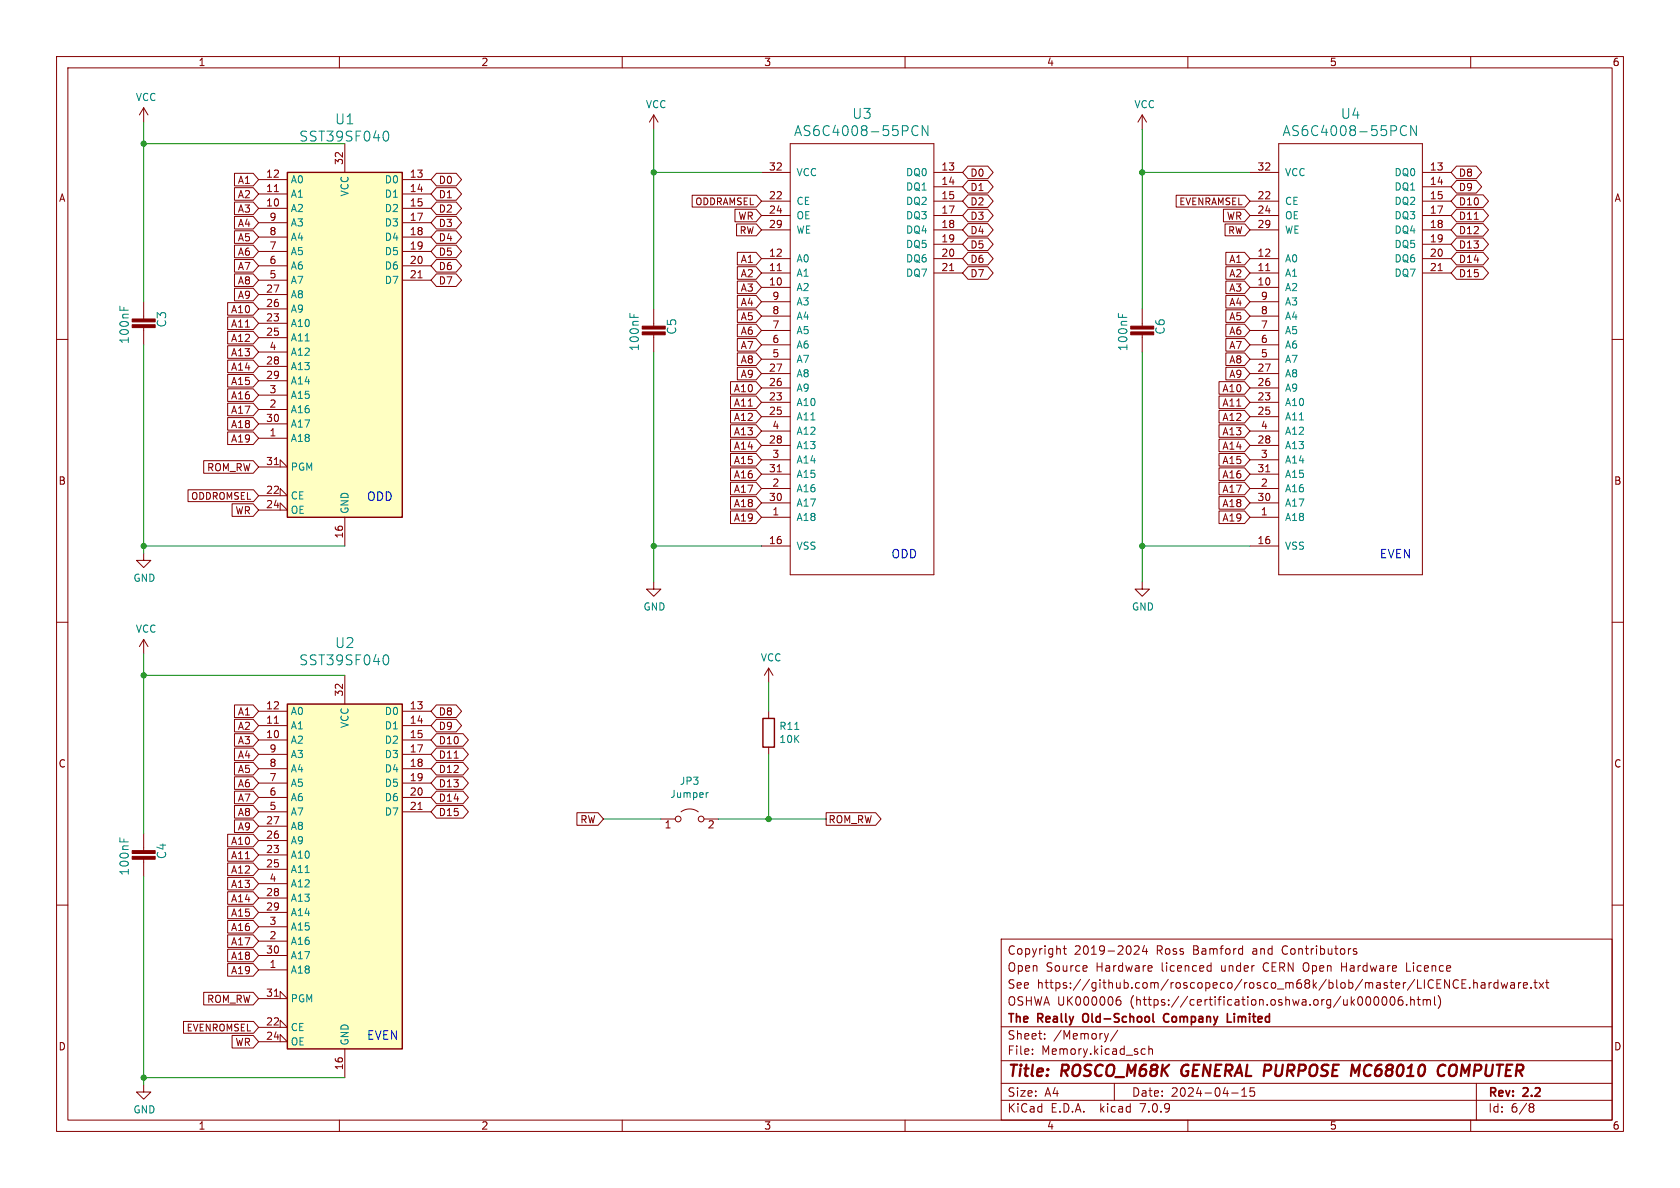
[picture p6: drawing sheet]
<svg xmlns="http://www.w3.org/2000/svg" width="297mm" height="210mm" viewBox="0 0 297 210" stroke-linecap="round" stroke-linejoin="round" font-family="sans-serif">
<g fill="none" stroke="#840000" stroke-width=".18">
<path d="M10 10h277v190h-277zM12 12h273v186h-273zM25.4 19.1v2.5M25.4 19.1l-.8 1.2M25.4 19.1l.8 1.2M60 10v2M110 10v2M160 10v2M210 10v2M260 10v2M41.5 30.6h3.3l.9 1.2-.9 1.1h-3.3zM41.5 33.2h3.3l.9 1.1-.9 1.1h-3.3z"/>
<path d="M41.5 35.7h3.3l.9 1.1-.9 1.1h-3.3zM41.5 38.3h3.3l.9 1.1-.9 1.1h-3.3zM45.7 36.8h5.1M45.7 34.3h5.1M45.7 31.8h5.1M45.7 39.4h5.1M48.5 33.9h.7M61 25.4v5.1M71.1 36.8h5.1M71.1 34.3h5.1M71.1 31.8h5.1M71.1 39.4h5.1"/>
<path d="M77.2 35.7h3.4l1 1.1-1 1.1h-3.4l-1-1.1zM77.2 38.3h3.4l1 1.1-1 1.1h-3.4l-1-1.1zM77.2 33.2h3.4l1 1.1-1 1.1h-3.4l-1-1.1zM77.2 30.6h3.4l1 1.2-1 1.1h-3.4l-1-1.1zM115.6 20.3v2.6M115.6 20.3l-.8 1.3M115.6 20.3l.7 1.3M122.4 34.5h11.3l.9 1.1-.9 1h-11.3zM129.9 37h3.8l.9 1.1-.9 1.1h-3.8zM130.2 39.6h3.5l.9 1-.9 1.1h-3.5zM134.6 30.5h5.1M134.6 35.6h5.1"/>
<path d="M134.6 38.1h5.1M139.7 25.4h25.4v76.2h-25.4zM165.1 30.5h5.1M165.1 33h5.1M165.1 35.6h5.1M165.1 38.1h5.1M171.1 31.9h3.5l1 1.1-1 1.1h-3.5l-.9-1.1zM171.1 37h3.5l1 1.1-1 1.1h-3.5l-.9-1.1zM171.1 29.4h3.5l1 1.1-1 1.1h-3.5l-.9-1.1zM171.1 39.5h3.5l1 1.1-1 1.2h-3.5l-.9-1.2zM171.1 34.4h3.5l1 1.2-1 1.1h-3.5l-.9-1.1zM201.9 20.3v2.6"/>
<path d="M201.9 20.3l-.7 1.3M201.9 20.3l.8 1.3M207.9 34.5h12.2l.9 1.1-.9 1h-12.2zM216.3 37h3.7l1 1.1-1 1.1h-3.7zM216.6 39.6h3.5l.9 1-.9 1.1h-3.5zM221 30.5h5.1M221 35.6h5.1M221 38.1h5.1M226.1 25.4h25.4v76.2h-25.4zM251.5 30.5h5M251.5 33h5M251.5 35.6h5"/>
<path d="M251.5 38.1h5M257.5 29.4h3.5l.9 1.1-.9 1.1h-3.5l-1-1.1zM257.5 31.9h3.5l.9 1.1-.9 1.1h-3.5l-1-1.1zM257.5 37h4.7l1 1.1-1 1.1h-4.7l-1-1.1zM257.5 39.5h4.7l1 1.1-1 1.2h-4.7l-1-1.2zM257.5 34.4h4.7l1 1.2-1 1.1h-4.7l-1-1.1zM260.6 38.8h.8M10 60h2M25.4 53.3v3.1M25.4 57.9v3.1M40.2 53.5h4.6l.9 1.1-.9 1.1h-4.6zM40.2 58.6h4.6l.9 1.1-.9 1.1h-4.6z"/>
<path d="M40.2 56h4.6l.9 1.2-.9 1.1h-4.6zM41.5 51h3.3l.9 1.1-.9 1.1h-3.3zM41.5 43.3h3.3l.9 1.2-.9 1.1h-3.3zM41.5 40.8h3.3l.9 1.1-.9 1.1h-3.3zM41.5 48.4h3.3l.9 1.1-.9 1.1h-3.3zM41.5 45.9h3.3l.9 1.1-.9 1.1h-3.3zM45.7 41.9h5.1M45.7 44.5h5.1M45.7 47h5.1M45.7 49.5h5.1M45.7 57.2h5.1M45.7 59.7h5.1"/>
<path d="M45.7 54.6h5.1M45.7 52.1h5.1M71.1 41.9h5.1M71.1 44.5h5.1M71.1 47h5.1M71.1 49.5h5.1M73.9 49.1h.7M77.2 43.3h3.4l1 1.2-1 1.1h-3.4l-1-1.1zM77.2 40.8h3.4l1 1.1-1 1.1h-3.4l-1-1.1zM77.2 45.9h3.4l1 1.1-1 1.1h-3.4l-1-1.1zM77.2 48.4h3.4l1 1.1-1 1.1h-3.4l-1-1.1zM115.6 54.6v3.1"/>
<path d="M115.6 59.2v3M130.4 52.2h3.3l.9 1.1-.9 1.2h-3.3zM130.4 49.7h3.3l.9 1.1-.9 1.1h-3.3zM130.4 59.8h3.3l.9 1.2-.9 1.1h-3.3zM130.4 44.6h3.3l.9 1.1-.9 1.1h-3.3zM130.4 57.3h3.3l.9 1.1-.9 1.1h-3.3zM130.4 47.1h3.3l.9 1.2-.9 1.1h-3.3zM130.4 54.8h3.3l.9 1.1-.9 1.1h-3.3zM134.6 50.8h5.1M134.6 48.3h5.1M134.6 45.7h5.1M134.6 40.6h5.1"/>
<path d="M134.6 58.4h5.1M134.6 55.9h5.1M134.6 53.3h5.1M137.4 47.8h.7M165.1 48.3h5.1M165.1 45.7h5.1M165.1 40.6h5.1M165.1 43.2h5.1M167.9 47.8h.7M171.1 44.6h3.5l1 1.1-1 1.1h-3.5l-.9-1.1zM171.1 47.1h3.5l1 1.2-1 1.1h-3.5l-.9-1.1zM171.1 42.1h3.5l1 1.1-1 1.1h-3.5l-.9-1.1z"/>
<path d="M201.9 54.6v3.1M201.9 59.2v3M216.7 54.8h3.3l1 1.1-1 1.1h-3.3zM216.7 49.7h3.3l1 1.1-1 1.1h-3.3zM216.7 44.6h3.3l1 1.1-1 1.1h-3.3zM216.7 52.2h3.3l1 1.1-1 1.2h-3.3zM216.7 47.1h3.3l1 1.2-1 1.1h-3.3zM216.7 59.8h3.3l1 1.2-1 1.1h-3.3zM216.7 57.3h3.3l1 1.1-1 1.1h-3.3zM221 50.8h5.1M221 48.3h5.1M221 45.7h5.1"/>
<path d="M221 40.6h5.1M221 58.4h5.1M221 55.9h5.1M221 53.3h5.1M223.8 47.8h.7M251.5 48.3h5M251.5 45.7h5M251.5 40.6h5M251.5 43.2h5M254.2 47.8h.8M257.5 47.1h4.7l1 1.2-1 1.1h-4.7l-1-1.1zM257.5 44.6h4.7l1 1.1-1 1.1h-4.7l-1-1.1z"/>
<path d="M257.5 42.1h4.7l1 1.1-1 1.1h-4.7l-1-1.1zM285 60h2M40.2 61.1h4.6l.9 1.1-.9 1.1h-4.6zM40.2 73.8h4.6l.9 1.1-.9 1.1h-4.6zM40.2 71.3h4.6l.9 1.1-.9 1.1h-4.6zM40.2 63.7h4.6l.9 1.1-.9 1.1h-4.6zM40.2 66.2h4.6l.9 1.1-.9 1.1h-4.6zM40.2 76.4h4.6l.9 1.1-.9 1.1h-4.6zM40.2 68.7h4.6l.9 1.2-.9 1.1h-4.6zM45.7 77.5h5.1M45.7 72.4h5.1M45.7 64.8h5.1"/>
<path d="M45.7 67.3h5.1M45.7 69.9h5.1M45.7 74.9h5.1M45.7 62.2h5.1M129.1 72.5h4.6l.9 1.2-.9 1.1h-4.6zM129.1 67.5h4.6l.9 1.1-.9 1.1h-4.6zM129.1 70h4.6l.9 1.1-.9 1.1h-4.6zM129.1 75.1h4.6l.9 1.1-.9 1.1h-4.6zM129.1 77.6h4.6l.9 1.1-.9 1.2h-4.6zM130.4 62.4h3.3l.9 1.1-.9 1.1h-3.3zM130.4 64.9h3.3l.9 1.1-.9 1.2h-3.3zM134.6 71.1h5.1"/>
<path d="M134.6 73.7h5.1M134.6 68.6h5.1M134.6 66h5.1M134.6 78.7h5.1M134.6 76.2h5.1M134.6 63.5h5.1M134.6 61h5.1M215.5 77.6h4.5l1 1.1-1 1.2h-4.5zM215.5 70h4.5l1 1.1-1 1.1h-4.5zM215.5 72.5h4.5l1 1.2-1 1.1h-4.5zM215.5 67.5h4.5l1 1.1-1 1.1h-4.5zM215.5 75.1h4.5l1 1.1-1 1.1h-4.5z"/>
<path d="M216.7 64.9h3.3l1 1.1-1 1.2h-3.3zM216.7 62.4h3.3l1 1.1-1 1.1h-3.3zM221 71.1h5.1M221 73.7h5.1M221 68.6h5.1M221 66h5.1M221 78.7h5.1M221 76.2h5.1M221 63.5h5.1M221 61h5.1M25.4 97.8v1.3h1.3l-1.3 1.2-1.3-1.2h1.3M33.2 86.6h11.6l.9 1-.9 1.1h-11.6z"/>
<path d="M36 81.4h8.8l.9 1.2-.9 1.1h-8.8zM41 89.1h3.8l.9 1.1-.9 1.1h-3.8zM45.7 87.6h5.1l-1.3-1.2v1.2M45.7 90.2h5.1l-1.3-1.3v1.3M45.7 82.6h5.1l-1.3-1.3v1.3M48.5 82.1h.7M61 91.4v5.1M129.1 85.2h4.6l.9 1.2-.9 1.1h-4.6zM129.1 87.8h4.6l.9 1.1-.9 1.1h-4.6zM129.1 90.3h4.6l.9 1.1-.9 1.2h-4.6zM129.1 82.7h4.6l.9 1.1-.9 1.1h-4.6zM129.1 80.2h4.6l.9 1.1-.9 1.1h-4.6z"/>
<path d="M134.6 91.4h5.1M134.6 96.5h5.1M134.6 86.4h5.1M134.6 81.3h5.1M134.6 88.9h5.1M134.6 83.8h5.1M137.4 83.4h.7M215.5 80.2h4.5l1 1.1-1 1.1h-4.5zM215.5 85.2h4.5l1 1.2-1 1.1h-4.5zM215.5 90.3h4.5l1 1.1-1 1.2h-4.5zM215.5 87.8h4.5l1 1.1-1 1.1h-4.5zM215.5 82.7h4.5l1 1.1-1 1.1h-4.5z"/>
<path d="M221 91.4h5.1M221 96.5h5.1M221 86.4h5.1M221 81.3h5.1M221 88.9h5.1M221 83.8h5.1M223.8 83.4h.7M10 110h2M25.4 113v2.6M25.4 113l-.8 1.3M25.4 113l.8 1.3M61 119.4v5.1"/>
<path d="M115.6 102.9v1.2h1.2l-1.2 1.3-1.3-1.3h1.3M135.9 118.1v2.6M135.9 118.1l-.8 1.3M135.9 118.1l.8 1.3M201.9 102.9v1.2h1.3l-1.3 1.3-1.2-1.3h1.2M285 110h2M41.5 124.6h3.3l.9 1.1-.9 1.1h-3.3zM41.5 139.9h3.3l.9 1.1-.9 1.1h-3.3zM41.5 127.2h3.3l.9 1.1-.9 1.1h-3.3zM41.5 129.7h3.3l.9 1.1-.9 1.1h-3.3zM41.5 137.3h3.3l.9 1.1-.9 1.1h-3.3zM41.5 132.2h3.3l.9 1.2-.9 1.1h-3.3z"/>
<path d="M41.5 134.8h3.3l.9 1.1-.9 1.1h-3.3zM45.7 130.8h5.1M45.7 128.3h5.1M45.7 125.7h5.1M45.7 133.4h5.1M45.7 135.9h5.1M45.7 138.4h5.1M48.5 127.9h.7M71.1 130.8h5.1M71.1 128.3h5.1M71.1 125.7h5.1M71.1 133.4h5.1"/>
<path d="M71.1 135.9h5.1M71.1 138.4h5.1M77.2 129.7h4.7l.9 1.1-.9 1.1h-4.7l-1-1.1zM77.2 134.8h4.7l.9 1.1-.9 1.1h-4.7l-1-1.1zM77.2 132.2h4.7l.9 1.2-.9 1.1h-4.7l-1-1.1zM77.2 139.9h4.7l.9 1.1-.9 1.1h-4.7l-1-1.1zM77.2 137.3h4.7l.9 1.1-.9 1.1h-4.7l-1-1.1zM77.2 124.6h3.4l1 1.1-1 1.1h-3.4l-1-1.1zM77.2 127.2h3.4l1 1.1-1 1.1h-3.4l-1-1.1zM80.3 134h.7M135.9 125.7v1.3M135.9 132.1v1.3"/>
<path d="M10 160h2M25.4 147.3v3.1M25.4 151.9v3M40.2 147.5h4.6l.9 1.1-.9 1.1h-4.6zM40.2 155.1h4.6l.9 1.1-.9 1.1h-4.6zM40.2 150h4.6l.9 1.1-.9 1.1h-4.6zM40.2 152.6h4.6l.9 1.1-.9 1.1h-4.6zM40.2 157.6h4.6l.9 1.2-.9 1.1h-4.6zM41.5 142.4h3.3l.9 1.1-.9 1.1h-3.3zM41.5 144.9h3.3l.9 1.2-.9 1.1h-3.3zM45.7 141h5.1M45.7 143.5h5.1"/>
<path d="M45.7 151.1h5.1M45.7 153.7h5.1M45.7 148.6h5.1M45.7 146.1h5.1M45.7 158.8h5.1M45.7 156.2h5.1M71.1 141h5.1M71.1 143.5h5.1M73.9 143.1h.7M77.2 142.4h4.7l.9 1.1-.9 1.1h-4.7l-1-1.1zM102 143.7h3.7l1 1.1-1 1.1h-3.7zM116.8 144.8h2.6"/>
<path d="M120.4 143.5a2.54 2.54 0 0 1 3 0M124.5 144.8h2.5M146 143.7h8.8l1 1.1-1 1.1h-8.8zM285 160h2M36 175.4h8.8l.9 1.1-.9 1.1h-8.8zM40.2 167.8h4.6l.9 1.1-.9 1.1h-4.6zM40.2 170.3h4.6l.9 1.2-.9 1.1h-4.6zM40.2 160.2h4.6l.9 1.1-.9 1.1h-4.6zM40.2 165.3h4.6l.9 1.1-.9 1.1h-4.6zM40.2 162.7h4.6l.9 1.1-.9 1.1h-4.6zM45.7 176.5h5.1l-1.3-1.2v1.2M45.7 171.5h5.1"/>
<path d="M45.7 166.4h5.1M45.7 161.3h5.1M45.7 163.8h5.1M45.7 168.9h5.1M48.5 176.1h.7M177 166h108v32h-108zM188 167.7h.5M188.2 167.2v1.3l.3 .2M192.1 170.8l.1 .3-.7 .1M197.4 176.9l.5-.1 .3 .3-.2 .5-.4 .1-.2-.1M198 176.2a.53 .53 0 0 0-.6 .4M200.5 167.3l.6-.1 .2 .1 .1 .3-.9 1.1h.9"/>
<path d="M202.3 167.1l-.3 1.1h.9M202.7 167.7v1M203.5 170.7l.2 .4-.7 .1M203.6 171.6l-.1 .1M213.7 170.7l.4 .1M214.1 170.2v1.5M214.1 171.6l-.4 .1M219.5 167.7l.2 .1M219.7 167.2v1.5M219.7 168.6l-.2 .1M237.2 170.2v1.5M237.2 170.9h.8"/>
<path d="M239.8 167.8l-.3-.1-.3 .2 .1 .2 .5 .2v.3h-.6M243.1 176.3l.1-.1a.81 .81 0 0 1 .6 .6 .81 .81 0 0 1-.3 .8h-.4M244.5 176.3l.2-.1a.81 .81 0 0 1 .6 .6 .81 .81 0 0 1-.3 .8l-.2 .1a.81 .81 0 0 1-.3-1.4zM246 176.3l.1-.1a.81 .81 0 0 1 .6 .6 .81 .81 0 0 1-.3 .8l-.2 .1a.81 .81 0 0 1-.5-.6 .81 .81 0 0 1 .3-.8zM247.9 176.2a.59 .59 0 0 0-.7 .6v.6l.1 .2 .4 .1 .3-.1v-.5l-.1-.3h-.4l-.3 .3M248.7 170.2v1.5h.7M248.7 177.6v.1M249.4 176.2v1.5M249.4 176.8l.2-.1 .4 .1v.9M250.5 176.7h.6M250.7 176.2v1.3l.4 .2M251.6 176.8l.4-.1 .2 .2"/>
<path d="M251.6 176.7v1M252.2 176.9l.3-.2 .3 .1 .1 .9M252.2 176.9v.8M253.6 176.2v1.3l.2 .2M254.3 176.1a1.74 1.74 0 0 1-.1 2.2M255.4 173.2l.8 1.5v-1.5M257.8 173.3a.6 .6 0 0 0-.7 0 .6 .6 0 0 0-.2 .8 .56 .56 0 0 0 .3 .5 .56 .56 0 0 0 .6 0M258.5 173.9h.5M259.2 173.2h-.7v1.5h.7M259.8 174.6v.1M260.5 173.8l.2-.1 .4 .1 .1 .9M260.5 173.2v1.5"/>
<path d="M261.9 173.8h.6v.9M262.5 174.1h-.5a.29 .29 0 0 0-.2 .3 .29 .29 0 0 0 .2 .3l.5-.1M263.2 173.7v1M263.7 173.7l-.3 .1-.2 .2M264.8 173.8l-.4-.1-.3 .3v.4l.1 .2h.6M264.8 173.2v1.5M265.4 173.7l.3 1 .3-.7 .2 .7 .3-1M267.1 173.8h.6v.9M267.7 174.1h-.5a.29 .29 0 0 0-.2 .3 .29 .29 0 0 0 .2 .3l.5-.1M268.5 173.7v1M268.9 173.7l-.3 .1-.1 .2M269.3 174.2l.7-.1v-.3l-.5-.1-.2 .2 .1 .7h.6"/>
<path d="M270.7 174.6v.1M271.2 173.7h.5M271.4 173.2v1.3l.3 .2M272.1 173.7l.8 1M272.9 173.7l-.8 1M273.2 173.7h.6M273.5 173.2v1.3l.3 .2M25.4 191.8v1.2h1.3l-1.3 1.3-1.3-1.3h1.3M32.4 180.6h12.4l.9 1-.9 1.1h-12.4zM41 183h3.8l.9 1.2-.9 1.1h-3.8zM45.7 181.6h5.1l-1.3-1.3v1.3M45.7 184.2h5.1l-1.3-1.3v1.3"/>
<path d="M60 198v2M61 185.4v5.1M110 198v2M160 198v2M177 194.5h108M177 191.5h108M177 187.5h108M177 181.5h108M182.5 186.3v.1M182.5 185.5v.1M184.7 183.6v.1M184.7 182.8v.1"/>
<path d="M196 182.7l-.4 1M197 191.5v3M197.6 182.1l-1.3 2M202 185.4l.5 .1M202.5 186.3l-.5 .1M203.1 185.5l.2-.1 .4 .1v.9M203.1 184.9v1.5M210 198v2M217.7 193.2h1.2M219.5 193.8h.9M219.5 192.7l.5-.4v1.5M221.7 192.3h-.7v.7l.2-.1h.5l.1 .3-.1 .5-.2 .1-.5-.1"/>
<path d="M260 198v2M261 191.5v6.5M270.6 195.1h.3l.3 .3-.3 .3M270.6 195.7h.3M270.9 195.7l.2 .2 .1 .4-.3 .3h-.3"/>
<circle cx="119.9" cy="144.8" r=".51"/>
<circle cx="124" cy="144.8" r=".51"/>
</g>
<path d="M209.1 188.5a1.27 1.27 0 0 0 0 1.6M239.6 189.6l.8-1.4-.2 2M255.3 190a.73 .73 0 0 1-.8 .1M255.5 188.4a.69 .69 0 0 0-1 .1M256.8 188.2l-.2 .1a1.49 1.49 0 0 0-.2 1.8l.5 .1" fill="none" stroke="#840000" stroke-width=".4"/>
<path d="M191.6 179.3a1.07 1.07 0 0 0 0 1.3M206.6 179.3a.74 .74 0 0 0-.9 .5 .74 .74 0 0 0 .5 .9l.4-.1M218.2 179.2v.1M218.2 179.7v1M203.8 180.5l.3 .2M217 180.7h.7" fill="none" stroke="#840000" stroke-width=".3"/>
<g fill="#840000" stroke="#840000" stroke-width=".18">
<path d="M113.5 58.7h4.1v.5h-4.1z"/>
<path d="M113.5 57.7h4.1v.5h-4.1z"/>
<path d="M23.4 151.4h4v.5h-4z"/>
<path d="M23.4 150.4h4v.5h-4z"/>
<path d="M199.9 58.7h4.1v.5h-4.1z"/>
<path d="M199.9 57.7h4.1v.5h-4.1z"/>
<path d="M23.4 57.4h4v.5h-4z"/>
<path d="M23.4 56.4h4v.5h-4z"/>
</g>
<g fill="none" stroke="#008484" stroke-width=".18">
<path d="M68.1 23.2h.2a1.1 1.1 0 0 1 0 1.7h-.2M161.4 23.7a.61 .61 0 0 0 .9 .1M162.3 22.4l-.1-.1a.63 .63 0 0 0-.8 .2M164 22.2v1.8l-1-1.8v1.8M247.7 23.7a.61 .61 0 0 0 .9 .1M248.6 22.4v-.1a.63 .63 0 0 0-.9 .2M250.4 22.2v1.8l-1-1.8v1.8M21.2 54.1v.7M111.4 55.4v.7M197.7 55.4v.7M68.1 115.8h.2a1.1 1.1 0 0 1 0 1.7h-.2M140.5 129h.7"/>
<path d="M21.2 148.1v.7M125.2 140.1l-.3 .1"/>
</g>
<g fill="#ffffc2" stroke="#ffffc2" stroke-width=".18">
<path d="M50.8 124.5h20.3v60.9h-20.3z"/>
<path d="M50.8 30.5h20.3v60.9h-20.3z"/>
</g>
<path d="M50.8 30.5h20.3v60.9h-20.3zM50.8 124.5h20.3v60.9h-20.3zM134.9 127h2v5.1h-2z" fill="none" stroke="#840000" stroke-width=".25"/>
<g fill="none" stroke="#008400" stroke-width=".18">
<path d="M25.4 21.6v31.7M25.4 25.4h35.6M115.6 22.9v31.7M115.6 30.5h19M201.9 30.5h19.1M201.9 22.9v31.7M25.4 61v36.8M115.6 62.2v40.7M201.9 62.2v40.7M25.4 96.5h35.6M115.6 96.5h19M201.9 96.5h19.1"/>
<path d="M25.4 115.6v31.7M25.4 119.4h35.6M135.9 120.7v5M135.9 133.4v11.4M25.4 154.9v36.9M106.7 144.8h10.1M127 144.8h19M25.4 190.5h35.6"/>
</g>
<g fill="#008400" stroke="#008400" stroke-width=".18">
<circle cx="115.6" cy="96.5" r=".46"/>
<circle cx="135.9" cy="144.8" r=".46"/>
<circle cx="25.4" cy="25.4" r=".46"/>
<circle cx="25.4" cy="96.5" r=".46"/>
<circle cx="201.9" cy="30.5" r=".46"/>
<circle cx="25.4" cy="119.4" r=".46"/>
<circle cx="25.4" cy="190.5" r=".46"/>
<circle cx="201.9" cy="96.5" r=".46"/>
<circle cx="115.6" cy="30.5" r=".46"/>
</g>
<g font-size="2.8" fill="#840000">
<text x="178" y="190.9">Title:</text>
<text x="187.7" y="190.9">ROSCO_M68K</text>
<text x="209.7" y="190.9">GENERAL PURPOSE</text>
<text x="241.3" y="190.9">MC68010</text>
<text x="257.4" y="190.9">COMPUTER</text>
</g>
<g font-size="2.4" fill="#008484">
<text x="59.2" y="22.2">U1</text>
<text x="150.6" y="21.2">U3</text>
<text x="237" y="21.2">U4</text>
<text x="52.8" y="25.2">SST39SF040</text>
<text x="140.3" y="24.3">AS6C4008-55PCN</text>
<text x="226.6" y="24.3">AS6C4008-55PCN</text>
<text x="52.8" y="117.8">SST39SF040</text>
<text x="59.2" y="114.8">U2</text>
</g>
<g font-size="2.1" fill="#008484">
<text x="29.6" y="58" transform="rotate(-90 29.6 58)">C3</text>
<text x="119.8" y="59.3" transform="rotate(-90 119.8 59.3)">C5</text>
<text x="206.1" y="59.3" transform="rotate(-90 206.1 59.3)">C6</text>
<text x="23" y="60.9" transform="rotate(-90 23 60.9)">100nF</text>
<text x="113.2" y="62.2" transform="rotate(-90 113.2 62.2)">100nF</text>
<text x="199.5" y="62.2" transform="rotate(-90 199.5 62.2)">100nF</text>
<text x="23" y="154.9" transform="rotate(-90 23 154.9)">100nF</text>
<text x="29.6" y="152" transform="rotate(-90 29.6 152)">C4</text>
</g>
<g font-size="2.1" fill="#0000c2">
<text x="64.8" y="88.7">ODD</text>
<text x="157.5" y="98.8">ODD</text>
<text x="243.8" y="98.8">EVEN</text>
<text x="64.8" y="183.9">EVEN</text>
</g>
<g font-size="2.1" fill="#840000">
<text x="178" y="172">Open</text>
<text x="178" y="169">Copyright</text>
<text x="184.9" y="172">Source</text>
<text x="189.9" y="169">2019-2024</text>
<text x="193.8" y="172">Hardware</text>
<text x="204.5" y="169">Ross</text>
<text x="205.5" y="172">licenced</text>
<text x="211" y="169">Bamford</text>
<text x="216.1" y="172">under</text>
<text x="221.7" y="169">and</text>
<text x="223.7" y="172">CERN Open</text>
<text x="227.1" y="169">Contributors</text>
<text x="237.8" y="172">Hardware</text>
<text x="249.5" y="172">Licence</text>
<text x="178" y="178">OSHWA UK000006</text>
<text x="178" y="175">See</text>
<text x="183.3" y="175">https://github.com/roscopeco/rosco_m68k/blob/master/LICENCE.hardware.txt</text>
<text x="199.8" y="178">(https://certification.oshwa.org/uk000006.html)</text>
<text x="178" y="184">Sheet:</text>
<text x="178" y="181.2">The</text>
<text x="183.5" y="181.2">Really</text>
<text x="186.2" y="184">/Memory/</text>
<text x="192.1" y="181.2">Old-School</text>
<text x="207" y="181.2">Company</text>
<text x="218.8" y="181.2">Limited</text>
<text x="178" y="186.7">File:</text>
<text x="184.1" y="186.7">Memory.kicad_sch</text>
<text x="178" y="196.9">KiCad</text>
<text x="178" y="194.1">Size:</text>
<text x="184.7" y="194.1">A4</text>
<text x="185.7" y="196.9">E.D.A.</text>
<text x="194.6" y="196.9">kicad</text>
<text x="200" y="194.1">Date:</text>
<text x="201.8" y="196.9">7.0.9</text>
<text x="207" y="194.1">2024-04-15</text>
<text x="263" y="194.3">Rev:</text>
<text x="263" y="196.9">Id:</text>
<text x="267.1" y="196.9">6/8</text>
<text x="269.4" y="194.3">2.2</text>
</g>
<g font-size="1.8" fill="#840000">
<text x="35" y="11.9">1</text>
<text x="85" y="11.9">2</text>
<text x="135" y="11.9">3</text>
<text x="185" y="11.9">4</text>
<text x="235" y="11.9">5</text>
<text x="285" y="11.9">6</text>
<text x="60.7" y="29.3" transform="rotate(-90 60.7 29.3)">32</text>
<text x="10.3" y="35.9">A</text>
<text x="41.9" y="32.7">A1</text>
<text x="41.9" y="35.2">A2</text>
<text x="46.9" y="34">11</text>
<text x="46.9" y="31.5">12</text>
<text x="72.3" y="31.5">13</text>
<text x="72.3" y="34">14</text>
<text x="77.5" y="35.2">D1</text>
<text x="77.5" y="32.7">D0</text>
<text x="135.8" y="35.3">22</text>
<text x="135.8" y="30.2">32</text>
<text x="166.3" y="30.2">13</text>
<text x="166.3" y="32.8">14</text>
<text x="166.3" y="35.3">15</text>
<text x="171.4" y="34">D1</text>
<text x="171.4" y="31.4">D0</text>
<text x="222.2" y="35.3">22</text>
<text x="222.2" y="30.2">32</text>
<text x="252.7" y="30.2">13</text>
<text x="252.7" y="32.8">14</text>
<text x="252.7" y="35.3">15</text>
<text x="257.8" y="31.4">D8</text>
<text x="257.8" y="34">D9</text>
<text x="285.3" y="35.9">A</text>
<text x="41.9" y="37.8">A3</text>
<text x="41.9" y="40.3">A4</text>
<text x="46.9" y="36.6">10</text>
<text x="47.6" y="41.7">8</text>
<text x="47.6" y="39.1">9</text>
<text x="72.3" y="36.6">15</text>
<text x="72.3" y="39.1">17</text>
<text x="72.3" y="41.7">18</text>
<text x="77.5" y="37.8">D2</text>
<text x="77.5" y="40.3">D3</text>
<text x="130.4" y="39.1">WR</text>
<text x="135.8" y="37.8">24</text>
<text x="135.8" y="40.4">29</text>
<text x="166.3" y="37.8">17</text>
<text x="166.3" y="40.4">18</text>
<text x="171.4" y="39.1">D3</text>
<text x="171.4" y="41.6">D4</text>
<text x="171.4" y="36.5">D2</text>
<text x="216.8" y="39.1">WR</text>
<text x="222.2" y="37.8">24</text>
<text x="222.2" y="40.4">29</text>
<text x="252.7" y="37.8">17</text>
<text x="252.7" y="40.4">18</text>
<text x="257.8" y="39.1">D11</text>
<text x="257.8" y="41.6">D12</text>
<text x="257.8" y="36.5">D10</text>
<text x="41.9" y="45.4">A6</text>
<text x="41.9" y="42.9">A5</text>
<text x="41.9" y="47.9">A7</text>
<text x="47.6" y="46.7">6</text>
<text x="47.6" y="44.2">7</text>
<text x="72.3" y="44.2">19</text>
<text x="72.3" y="46.7">20</text>
<text x="77.5" y="45.4">D5</text>
<text x="77.5" y="42.9">D4</text>
<text x="77.5" y="47.9">D6</text>
<text x="130.8" y="46.7">A1</text>
<text x="135.8" y="45.5">12</text>
<text x="166.3" y="42.9">19</text>
<text x="166.3" y="45.5">20</text>
<text x="171.4" y="46.7">D6</text>
<text x="171.4" y="44.1">D5</text>
<text x="217.2" y="46.7">A1</text>
<text x="222.2" y="45.5">12</text>
<text x="252.7" y="42.9">19</text>
<text x="252.7" y="45.5">20</text>
<text x="257.8" y="46.7">D14</text>
<text x="257.8" y="44.1">D13</text>
<text x="41.9" y="53">A9</text>
<text x="41.9" y="50.5">A8</text>
<text x="46.9" y="51.8">27</text>
<text x="47.6" y="49.3">5</text>
<text x="72.3" y="49.3">21</text>
<text x="77.5" y="50.5">D7</text>
<text x="130.8" y="51.8">A3</text>
<text x="130.8" y="49.2">A2</text>
<text x="135.8" y="50.5">10</text>
<text x="135.8" y="48">11</text>
<text x="136.5" y="53.1">9</text>
<text x="166.3" y="48">21</text>
<text x="171.4" y="49.2">D7</text>
<text x="217.2" y="51.8">A3</text>
<text x="217.2" y="49.2">A2</text>
<text x="222.2" y="50.5">10</text>
<text x="222.2" y="48">11</text>
<text x="222.8" y="53.1">9</text>
<text x="252.7" y="48">21</text>
<text x="257.8" y="49.2">D15</text>
<text x="40.7" y="55.6">A10</text>
<text x="40.7" y="58.1">A11</text>
<text x="46.9" y="56.9">23</text>
<text x="46.9" y="59.4">25</text>
<text x="46.9" y="54.4">26</text>
<text x="130.8" y="54.3">A4</text>
<text x="130.8" y="59.4">A6</text>
<text x="130.8" y="56.8">A5</text>
<text x="136.5" y="58.2">7</text>
<text x="136.5" y="55.6">8</text>
<text x="217.2" y="56.8">A5</text>
<text x="217.2" y="54.3">A4</text>
<text x="217.2" y="59.4">A6</text>
<text x="222.8" y="58.2">7</text>
<text x="222.8" y="55.6">8</text>
<text x="40.7" y="63.2">A13</text>
<text x="40.7" y="65.7">A14</text>
<text x="40.7" y="60.6">A12</text>
<text x="46.9" y="64.5">28</text>
<text x="47.6" y="62">4</text>
<text x="130.8" y="64.5">A8</text>
<text x="130.8" y="61.9">A7</text>
<text x="135.8" y="65.8">27</text>
<text x="136.5" y="63.2">5</text>
<text x="136.5" y="60.7">6</text>
<text x="217.2" y="61.9">A7</text>
<text x="217.2" y="64.5">A8</text>
<text x="222.2" y="65.8">27</text>
<text x="222.8" y="63.2">5</text>
<text x="222.8" y="60.7">6</text>
<text x="40.7" y="68.3">A15</text>
<text x="40.7" y="70.8">A16</text>
<text x="46.9" y="67.1">29</text>
<text x="47.6" y="69.6">3</text>
<text x="129.6" y="69.5">A10</text>
<text x="130.8" y="67">A9</text>
<text x="135.8" y="70.9">23</text>
<text x="135.8" y="68.3">26</text>
<text x="216" y="69.5">A10</text>
<text x="217.2" y="67">A9</text>
<text x="222.2" y="70.9">23</text>
<text x="222.2" y="68.3">26</text>
<text x="40.7" y="75.9">A18</text>
<text x="40.7" y="73.3">A17</text>
<text x="46.9" y="74.7">30</text>
<text x="47.6" y="77.2">1</text>
<text x="47.6" y="72.1">2</text>
<text x="129.6" y="74.6">A12</text>
<text x="129.6" y="72.1">A11</text>
<text x="129.6" y="77.2">A13</text>
<text x="135.8" y="73.4">25</text>
<text x="136.5" y="75.9">4</text>
<text x="216" y="72.1">A11</text>
<text x="216" y="74.6">A12</text>
<text x="216" y="77.2">A13</text>
<text x="222.2" y="73.4">25</text>
<text x="222.8" y="75.9">4</text>
<text x="36.5" y="83.5">ROM_RW</text>
<text x="40.7" y="78.4">A19</text>
<text x="46.9" y="82.3">31</text>
<text x="129.6" y="82.2">A15</text>
<text x="129.6" y="79.7">A14</text>
<text x="135.8" y="78.5">28</text>
<text x="135.8" y="83.6">31</text>
<text x="136.5" y="81">3</text>
<text x="216" y="82.2">A15</text>
<text x="216" y="79.7">A14</text>
<text x="222.2" y="78.5">28</text>
<text x="222.2" y="83.6">31</text>
<text x="222.8" y="81">3</text>
<text x="10.3" y="85.9">B</text>
<text x="46.9" y="87.4">22</text>
<text x="46.9" y="89.9">24</text>
<text x="129.6" y="87.3">A17</text>
<text x="129.6" y="89.9">A18</text>
<text x="129.6" y="84.8">A16</text>
<text x="135.8" y="88.6">30</text>
<text x="136.5" y="86.1">2</text>
<text x="216" y="87.3">A17</text>
<text x="216" y="89.9">A18</text>
<text x="216" y="84.8">A16</text>
<text x="222.2" y="88.6">30</text>
<text x="222.8" y="86.1">2</text>
<text x="285.3" y="85.9">B</text>
<text x="41.5" y="91.1">WR</text>
<text x="60.7" y="95.3" transform="rotate(-90 60.7 95.3)">16</text>
<text x="129.6" y="92.4">A19</text>
<text x="136.5" y="91.2">1</text>
<text x="216" y="92.4">A19</text>
<text x="222.8" y="91.2">1</text>
<text x="135.8" y="96.3">16</text>
<text x="222.2" y="96.3">16</text>
<text x="46.9" y="125.5">12</text>
<text x="60.7" y="123.2" transform="rotate(-90 60.7 123.2)">32</text>
<text x="72.3" y="125.5">13</text>
<text x="41.9" y="126.7">A1</text>
<text x="41.9" y="129.2">A2</text>
<text x="41.9" y="131.8">A3</text>
<text x="46.9" y="130.6">10</text>
<text x="46.9" y="128">11</text>
<text x="72.3" y="128">14</text>
<text x="72.3" y="130.6">15</text>
<text x="77.5" y="131.8">D10</text>
<text x="77.5" y="126.7">D8</text>
<text x="77.5" y="129.2">D9</text>
<text x="10.3" y="135.9">C</text>
<text x="41.9" y="134.3">A4</text>
<text x="41.9" y="136.8">A5</text>
<text x="47.6" y="135.6">8</text>
<text x="47.6" y="133.1">9</text>
<text x="72.3" y="133.1">17</text>
<text x="72.3" y="135.6">18</text>
<text x="77.5" y="136.8">D12</text>
<text x="77.5" y="134.3">D11</text>
<text x="285.3" y="135.9">C</text>
<text x="41.9" y="141.9">A7</text>
<text x="41.9" y="139.4">A6</text>
<text x="47.6" y="143.3">5</text>
<text x="47.6" y="140.7">6</text>
<text x="47.6" y="138.2">7</text>
<text x="72.3" y="138.2">19</text>
<text x="72.3" y="140.7">20</text>
<text x="72.3" y="143.3">21</text>
<text x="77.5" y="141.9">D14</text>
<text x="77.5" y="139.4">D13</text>
<text x="40.7" y="149.5">A10</text>
<text x="41.9" y="144.5">A8</text>
<text x="41.9" y="147">A9</text>
<text x="46.9" y="148.3">26</text>
<text x="46.9" y="145.8">27</text>
<text x="77.5" y="144.5">D15</text>
<text x="102.5" y="145.7">RW</text>
<text x="117.4" y="146.8">1</text>
<text x="125" y="146.8">2</text>
<text x="146.4" y="145.7">ROM_RW</text>
<text x="40.7" y="152.1">A11</text>
<text x="40.7" y="154.6">A12</text>
<text x="46.9" y="150.9">23</text>
<text x="46.9" y="153.4">25</text>
<text x="47.6" y="156">4</text>
<text x="40.7" y="157.2">A13</text>
<text x="40.7" y="159.7">A14</text>
<text x="46.9" y="158.5">28</text>
<text x="46.9" y="161">29</text>
<text x="40.7" y="162.2">A15</text>
<text x="40.7" y="167.3">A17</text>
<text x="40.7" y="164.8">A16</text>
<text x="47.6" y="166.1">2</text>
<text x="47.6" y="163.6">3</text>
<text x="40.7" y="169.9">A18</text>
<text x="40.7" y="172.4">A19</text>
<text x="46.9" y="168.7">30</text>
<text x="47.6" y="171.2">1</text>
<text x="36.5" y="177.5">ROM_RW</text>
<text x="46.9" y="176.3">31</text>
<text x="10.3" y="185.9">D</text>
<text x="41.5" y="185.1">WR</text>
<text x="46.9" y="181.4">22</text>
<text x="46.9" y="183.9">24</text>
<text x="285.3" y="185.9">D</text>
<text x="60.7" y="189.3" transform="rotate(-90 60.7 189.3)">16</text>
<text x="35" y="199.9">1</text>
<text x="85" y="199.9">2</text>
<text x="135" y="199.9">3</text>
<text x="185" y="199.9">4</text>
<text x="235" y="199.9">5</text>
<text x="285" y="199.9">6</text>
</g>
<g font-size="1.8" fill="#008484">
<text x="23.9" y="18.1">VCC</text>
<text x="114.1" y="19.3">VCC</text>
<text x="200.4" y="19.3">VCC</text>
<text x="51.3" y="35.2">A1</text>
<text x="51.3" y="32.6">A0</text>
<text x="61.8" y="34.8" transform="rotate(-90 61.8 34.8)">VCC</text>
<text x="67.9" y="32.6">D0</text>
<text x="67.9" y="35.2">D1</text>
<text x="140.7" y="31.3">VCC</text>
<text x="160.1" y="31.3">DQ0</text>
<text x="160.1" y="33.9">DQ1</text>
<text x="227.1" y="31.3">VCC</text>
<text x="246.4" y="31.3">DQ0</text>
<text x="246.4" y="33.9">DQ1</text>
<text x="51.3" y="37.7">A2</text>
<text x="51.3" y="40.2">A3</text>
<text x="67.9" y="37.7">D2</text>
<text x="67.9" y="40.2">D3</text>
<text x="140.7" y="36.4">CE</text>
<text x="140.7" y="39">OE</text>
<text x="140.7" y="41.5">WE</text>
<text x="160.1" y="36.4">DQ2</text>
<text x="160.1" y="39">DQ3</text>
<text x="160.1" y="41.5">DQ4</text>
<text x="227.1" y="36.4">CE</text>
<text x="227.1" y="39">OE</text>
<text x="227.1" y="41.5">WE</text>
<text x="246.4" y="36.4">DQ2</text>
<text x="246.4" y="39">DQ3</text>
<text x="246.4" y="41.5">DQ4</text>
<text x="51.3" y="47.9">A6</text>
<text x="51.3" y="45.3">A5</text>
<text x="51.3" y="42.8">A4</text>
<text x="67.9" y="42.8">D4</text>
<text x="67.9" y="45.3">D5</text>
<text x="67.9" y="47.9">D6</text>
<text x="140.7" y="46.6">A0</text>
<text x="160.1" y="44">DQ5</text>
<text x="160.1" y="46.6">DQ6</text>
<text x="227.1" y="46.6">A0</text>
<text x="246.4" y="44">DQ5</text>
<text x="246.4" y="46.6">DQ6</text>
<text x="51.3" y="52.9">A8</text>
<text x="51.3" y="50.4">A7</text>
<text x="67.9" y="50.4">D7</text>
<text x="140.7" y="51.7">A2</text>
<text x="140.7" y="49.1">A1</text>
<text x="160.1" y="49.1">DQ7</text>
<text x="227.1" y="51.7">A2</text>
<text x="227.1" y="49.1">A1</text>
<text x="246.4" y="49.1">DQ7</text>
<text x="51.3" y="58">A10</text>
<text x="51.3" y="55.5">A9</text>
<text x="140.7" y="59.3">A5</text>
<text x="140.7" y="56.7">A4</text>
<text x="140.7" y="54.2">A3</text>
<text x="227.1" y="59.3">A5</text>
<text x="227.1" y="56.7">A4</text>
<text x="227.1" y="54.2">A3</text>
<text x="51.3" y="60.6">A11</text>
<text x="51.3" y="65.6">A13</text>
<text x="51.3" y="63.1">A12</text>
<text x="140.7" y="64.4">A7</text>
<text x="140.7" y="61.8">A6</text>
<text x="227.1" y="64.4">A7</text>
<text x="227.1" y="61.8">A6</text>
<text x="51.3" y="68.2">A14</text>
<text x="51.3" y="70.7">A15</text>
<text x="140.7" y="72">A10</text>
<text x="140.7" y="69.4">A9</text>
<text x="140.7" y="66.9">A8</text>
<text x="227.1" y="72">A10</text>
<text x="227.1" y="69.4">A9</text>
<text x="227.1" y="66.9">A8</text>
<text x="51.3" y="73.3">A16</text>
<text x="51.3" y="75.8">A17</text>
<text x="140.7" y="74.5">A11</text>
<text x="140.7" y="77.1">A12</text>
<text x="227.1" y="74.5">A11</text>
<text x="227.1" y="77.1">A12</text>
<text x="51.3" y="78.3">A18</text>
<text x="51.3" y="83.4">PGM</text>
<text x="140.7" y="79.6">A13</text>
<text x="140.7" y="82.1">A14</text>
<text x="227.1" y="79.6">A13</text>
<text x="227.1" y="82.1">A14</text>
<text x="51.3" y="88.5">CE</text>
<text x="140.7" y="87.2">A16</text>
<text x="140.7" y="89.8">A17</text>
<text x="140.7" y="84.7">A15</text>
<text x="227.1" y="87.2">A16</text>
<text x="227.1" y="89.8">A17</text>
<text x="227.1" y="84.7">A15</text>
<text x="51.3" y="91">OE</text>
<text x="61.8" y="90.9" transform="rotate(-90 61.8 90.9)">GND</text>
<text x="140.7" y="92.3">A18</text>
<text x="227.1" y="92.3">A18</text>
<text x="140.7" y="97.4">VSS</text>
<text x="227.1" y="97.4">VSS</text>
<text x="23.5" y="103">GND</text>
<text x="23.9" y="112">VCC</text>
<text x="113.7" y="108.1">GND</text>
<text x="200" y="108.1">GND</text>
<text x="134.4" y="117.1">VCC</text>
<text x="51.3" y="131.7">A2</text>
<text x="51.3" y="129.1">A1</text>
<text x="51.3" y="126.6">A0</text>
<text x="61.8" y="128.8" transform="rotate(-90 61.8 128.8)">VCC</text>
<text x="67.9" y="126.6">D0</text>
<text x="67.9" y="129.1">D1</text>
<text x="67.9" y="131.7">D2</text>
<text x="137.7" y="129.2">R11</text>
<text x="137.7" y="131.5">10K</text>
<text x="51.3" y="136.8">A4</text>
<text x="51.3" y="134.2">A3</text>
<text x="67.9" y="134.2">D3</text>
<text x="67.9" y="136.8">D4</text>
<text x="51.3" y="141.8">A6</text>
<text x="51.3" y="139.3">A5</text>
<text x="67.9" y="139.3">D5</text>
<text x="67.9" y="141.8">D6</text>
<text x="118.4" y="141.2">Jumper</text>
<text x="120.1" y="138.9">JP3</text>
<text x="51.3" y="149.5">A9</text>
<text x="51.3" y="146.9">A8</text>
<text x="51.3" y="144.4">A7</text>
<text x="67.9" y="144.4">D7</text>
<text x="51.3" y="152">A10</text>
<text x="51.3" y="154.5">A11</text>
<text x="51.3" y="159.6">A13</text>
<text x="51.3" y="157.1">A12</text>
<text x="51.3" y="167.2">A16</text>
<text x="51.3" y="162.2">A14</text>
<text x="51.3" y="164.7">A15</text>
<text x="51.3" y="172.3">A18</text>
<text x="51.3" y="169.8">A17</text>
<text x="51.3" y="177.4">PGM</text>
<text x="51.3" y="182.5">CE</text>
<text x="51.3" y="185">OE</text>
<text x="61.8" y="184.9" transform="rotate(-90 61.8 184.9)">GND</text>
<text x="23.5" y="197">GND</text>
</g>
<g font-size="1.7" fill="#840000">
<text x="122.8" y="36.5">ODDRAMSEL</text>
<text x="130.6" y="41.6">RW</text>
<text x="208.4" y="36.5">EVENRAMSEL</text>
<text x="217" y="41.6">RW</text>
<text x="33.7" y="88.5">ODDROMSEL</text>
<text x="32.9" y="182.5">EVENROMSEL</text>
</g>
</svg>
